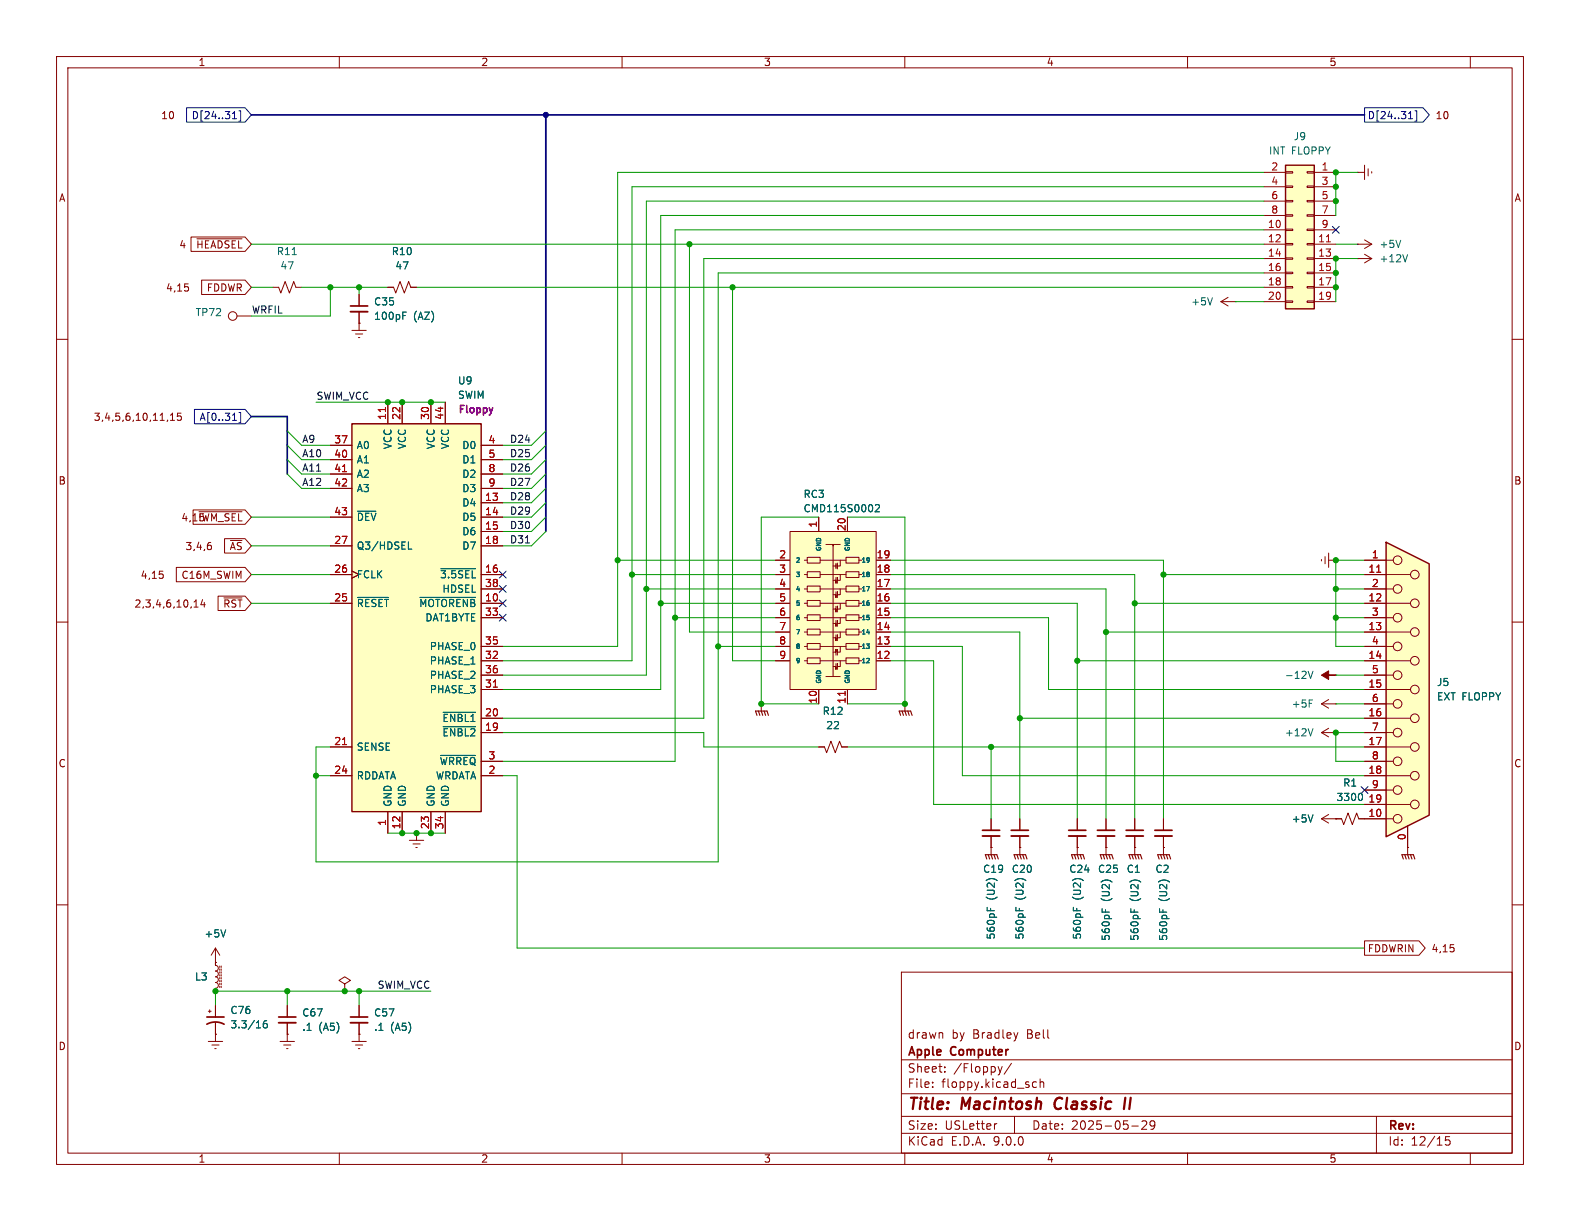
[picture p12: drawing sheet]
<svg xmlns="http://www.w3.org/2000/svg" width="279mm" height="216mm" viewBox="0 0 279 216" stroke-linecap="round" stroke-linejoin="round" font-family="sans-serif">
<g fill="none" stroke="#840000" stroke-width=".18">
<path d="M10 10h259.4v195.9h-259.4zM12 12h255.4v191.9h-255.4zM60 10v2M110 10v2M160 10v2M210 10v2M260 10v2M63.5 52.1v2M63.5 55.1v2.1M240 45.7h.1M240 43.2h.1M240 45.7h2.6"/>
<path d="M240 43.2h2.6M241.3 45l1.3 .7M241.3 42.4l1.3 .8M242.6 45.7l-1.3 .8M242.6 43.2l-1.3 .7M10 60h2M267.4 60h2M10 110h2M267.4 110h2M175.3 144.8v2M175.3 147.8v2.1M180.3 144.8v2"/>
<path d="M180.3 147.8v2.1M190.5 144.8v2M190.5 147.8v2.1M10 160h2M36.8 178.8h.5M37.1 178.6v.5M38.1 177.8v2M159.4 171.9h108v32h-108zM267.4 160h2M36.8 184.2h2.6M37.5 184.8h1.2M38 185.4h.2"/>
<path d="M38.1 182.9h.1M38.1 180.8v3.4M159.4 197.4h108M159.4 193.4h108M159.4 187.4h108M164.9 192.1v.2M164.9 191.4v.1M166.6 182.7l.1 .9M167.1 189.4v.2M167.1 188.7v.1M176.3 198.7l-.3 .1M176.5 188.6l.4 1"/>
<path d="M176.9 189.6l-.2 .3M177.2 188.6l-.3 1M178.9 188l-1.3 1.9M179.4 197.4v3M180 182.6l-.4 1M183.3 191.4l-.4-.1-.3 .3v.4l.1 .2h.6M183.9 191.4l.2-.1 .4 .1 .1 .9M183.9 190.8v1.5M200.1 199.1h1.2M201.9 198.3l.6-.1 .2 .1 .1 .3-.9 1.1h.9M204.2 198.8l-.3 .3h-.3l-.2-.3 .1-.5 .4-.1 .2 .1a.99 .99 0 0 1-.3 1.4h-.3M243.4 197.4v6.5"/>
<path d="M60 203.9v2M110 203.9v2M159.4 200.4h108M160 203.9v2M210 203.9v2M256.4 201h-.8v.7l.2-.1h.5l.1 .2v.5l-.3 .2-.5-.2M260 203.9v2"/>
</g>
<path d="M186.8 194.4a1.27 1.27 0 0 0 0 1.6M199 194.1l-.3 2M199.9 194.1l-.2 2" fill="none" stroke="#840000" stroke-width=".4"/>
<path d="M62 54.1h3M173.7 146.8h3.1M178.8 146.8h3.1M189 146.8h3M36.6 179.8h3M36.6 181.1a3.2 3.2 0 0 1 3 0" fill="none" stroke="#840000" stroke-width=".3"/>
<path d="M71.2 55.8h.5M71.2 55.2h.6M247.7 42.5l-.4 1.3M248.9 45l-.4 1.3M174.6 160.4v.6M175.2 160.6v.4M179.6 160.4v.6M180.3 160.6v.4M189.8 160.4v.6M190.4 160.6v.4M47.2 180.5h-.4a.86 .86 0 0 0 0 1.3l.4-.2 .1-.4-.3-.2h-.3l-.1 .2" fill="none" stroke="#006464" stroke-width=".18"/>
<path d="M62 55.1h3M173.7 147.8h3.1M178.8 147.8h3.1M189 147.8h3" fill="none" stroke="#840000" stroke-width=".33"/>
<path d="M139.7 94h15.2v27.9h-15.2z" fill="#ffffc2"/>
<g fill="none" stroke="#840000" stroke-width=".18">
<path d="M137.2 99.1h2.4M139.7 94h15.2v27.9h-15.2zM142.2 99.1h.5M142.7 98.6h2.3v1h-2.3zM144.8 91.4v2.5M145 99.1h4.6M146 96.3h2.6M147.3 96.5v-.2v23.3M147.8 99.6v1M148.1 99.6v1M148.6 99.1v1h-.5M149.6 98.6h2.3v1h-2.3z"/>
<path d="M149.9 91.4v2.5M151.9 99.1h.5M155 99.1h2.5M137.2 101.6h2.4M137.2 104.1h2.4M137.2 106.7h2.4M137.2 109.2h2.4M137.2 111.8h2.4M137.2 114.3h2.4M137.2 116.8h2.4M142.2 101.6h.5M142.2 104.1h.5"/>
<path d="M142.2 106.7h.5M142.2 109.2h.5M142.2 111.8h.5M142.2 114.3h.5M142.2 116.8h.5M142.7 101.1h2.3v1h-2.3zM142.7 103.6h2.3v1h-2.3zM142.7 106.2h2.3v1h-2.3zM142.7 108.7h2.3v1h-2.3zM142.7 111.3h2.3v1h-2.3zM142.7 113.8h2.3v1h-2.3zM142.7 116.3h2.3v1h-2.3z"/>
<path d="M145 101.6h4.6M145 104.1h4.6M145 106.7h4.6M145 109.2h4.6M145 111.8h4.6M145 114.3h4.6M145 116.8h4.6M146 119.6h2.6M147.3 115.3h.5v-.5v1M147.3 100.1h.5M147.8 102.1v1v-.5h-.5M147.8 104.6v1.1v-.5h-.5"/>
<path d="M147.8 107.2v1v-.5h-.5M147.8 109.7v1v-.5h-.5M147.8 112.3v1v-.5h-.5M147.8 117.3v1.1v-.5h-.5M148.6 101.6v1h-.5v-.5v1M148.6 104.1v1.1h-.5v-.6v1.1M148.6 106.7v1h-.5v-.5v1M148.6 109.2v1h-.5v-.5v1M148.6 111.8v1h-.5v-.5v1M148.6 114.3v1h-.5v-.5v1M148.6 116.8v1.1h-.5v-.6v1.1M149.6 101.1h2.3v1h-2.3z"/>
<path d="M149.6 103.6h2.3v1h-2.3zM149.6 106.2h2.3v1h-2.3zM149.6 108.7h2.3v1h-2.3zM149.6 111.3h2.3v1h-2.3zM149.6 113.8h2.3v1h-2.3zM149.6 116.3h2.3v1h-2.3zM151.9 101.6h.5M151.9 104.1h.5M151.9 106.7h.5M151.9 109.2h.5M151.9 111.8h.5M151.9 114.3h.5"/>
<path d="M151.9 116.8h.5M155 101.6h2.5M155 104.1h2.5M155 106.7h2.5M155 109.2h2.5M155 111.8h2.5M155 114.3h2.5M155 116.8h2.5M144.8 122v2.5M149.9 122v2.5"/>
</g>
<path d="M154.8 89.3l.5-.1 .2 .4-.8 .9h.8M153.2 103.7h.6l-.4 .8M153.3 111.9h.5" fill="none" stroke="#006464" stroke-width=".18"/>
<path d="M149.4 122.2v.8" fill="none" stroke="#a90000" stroke-width=".18"/>
<path d="M227.3 29.2h5.1v25.4h-5.1z" fill="#ffffc2"/>
<path d="M227.3 29.2h5.1v25.4h-5.1z" fill="none" stroke="#840000" stroke-width=".25"/>
<g fill="none" stroke="#840000" stroke-width=".18">
<path d="M223.5 30.5h3.8M223.5 33h3.8M223.5 35.6h3.8M223.5 38.1h3.8M227.3 30.4h1.3v.2h-1.3zM227.3 32.9h1.3v.2h-1.3zM227.3 35.4h1.3v.3h-1.3zM227.3 38h1.3v.2h-1.3zM231.1 30.4h1.3v.2h-1.3zM231.1 32.9h1.3v.2h-1.3zM231.1 35.4h1.3v.3h-1.3zM231.1 38h1.3v.2h-1.3z"/>
<path d="M232.4 30.5h3.8M232.4 33h3.8M232.4 35.6h3.8M232.4 38.1h3.8M215.9 53.3h2.5M215.9 53.3l1.3 .8M217.2 52.6l-1.3 .7M218.4 53.3h.1M223.5 40.6h3.8M223.5 43.2h3.8M223.5 45.7h3.8M223.5 48.3h3.8"/>
<path d="M223.5 50.8h3.8M223.5 53.3h3.8M227.3 40.5h1.3v.3h-1.3zM227.3 43.1h1.3v.2h-1.3zM227.3 45.6h1.3v.2h-1.3zM227.3 48.1h1.3v.3h-1.3zM227.3 50.7h1.3v.2h-1.3zM227.3 53.2h1.3v.3h-1.3zM231.1 40.5h1.3v.3h-1.3zM231.1 43.1h1.3v.2h-1.3zM231.1 45.6h1.3v.2h-1.3zM231.1 48.1h1.3v.3h-1.3z"/>
<path d="M231.1 50.7h1.3v.2h-1.3zM231.1 53.2h1.3v.3h-1.3zM232.4 40.6h3.8M232.4 43.2h3.8M232.4 45.7h3.8M232.4 48.3h3.8M232.4 50.8h3.8M232.4 53.3h3.8M233.7 98.9v.3M234.3 98.4v1.3M234.9 99.1h1.3M234.9 97.8v2.5"/>
<path d="M236.2 99.1h.1M236.2 119.4h.1M233.7 124.5l1.2 .7M233.7 124.5h2.5M233.7 129.5l1.2 .8M233.7 129.5h2.5M234.9 123.7l-1.2 .8M234.9 128.8l-1.2 .7M236.2 124.5h.1M236.2 129.5h.1M195.6 144.8v2M195.6 147.8v2.1"/>
<path d="M200.7 149.9h.1M200.7 144.8v2M200.7 147.8v3.3M205.7 149.9h.1M205.7 144.8v2M205.7 147.8v3.3M233.7 144.8h3.5l.4 1 .8-2 .7 2 .8-2 .4 1h1M233.7 144.8l1.2 .7M234.9 144l-1.2 .8M236.2 144.8h.1M248.9 149.9h.1M248.9 149.9v1.2"/>
</g>
<path d="M234.6 42.8h.7" fill="none" stroke="#a90000" stroke-width=".18"/>
<path d="M214.4 52.6l-.4 1.3M231.3 118.7l.5 1.3 .4-1.3M231.5 123.8h.6M232.2 128.8l-.4 1.3M232.2 144.1l-.4 1.3M240.6 140.3a.79 .79 0 0 1 0 1.2M194.9 160.7v.6M195.5 160.9v.4M200 160.7v.6M200.6 160.9v.4M205 160.7v.6M205.7 160.9v.4" fill="none" stroke="#006464" stroke-width=".18"/>
<path d="M233.7 119.4l1.2-.8v.8h1.3h-1.3v.7z" fill="#840000" stroke="#840000" stroke-width=".18"/>
<path d="M199.9 151.9l-.3-.8h2.1l.2 .8M200.2 151.1l.2 .8M200.7 151.1l.2 .8M201.2 151.1l.2 .8M205 151.9l-.3-.8h2.1l.2 .8M205.2 151.1l.3 .8M205.7 151.1l.3 .8M206.2 151.1l.3 .8M248.2 151.9l-.3-.8h2l.3 .8M248.4 151.1l.3 .8M248.9 151.1l.3 .8M249.4 151.1l.3 .8" fill="none" stroke="#840000" stroke-width=".2"/>
<path d="M194.1 146.8h3M199.1 146.8h3.1M204.2 146.8h3.1" fill="none" stroke="#840000" stroke-width=".3"/>
<path d="M194.1 147.8h3M199.1 147.8h3.1M204.2 147.8h3.1" fill="none" stroke="#840000" stroke-width=".33"/>
<path d="M245.1 95.9l7.6 3.8v44.4l-7.6 3.9z" fill="#ffffc2"/>
<path d="M245.1 95.9l7.6 3.8v44.4l-7.6 3.9z" fill="none" stroke="#840000" stroke-width=".25"/>
<g fill="none" stroke="#840000" stroke-width=".18">
<path d="M241.3 99.1h5.1M241.3 101.6h8.1M241.3 104.1h5.1M241.3 106.7h8.1M241.3 109.2h5.1M241.3 111.8h8.1M241.3 114.3h5.1M241.3 116.8h8.1M241.3 119.4h5.1M241.3 121.9h8.1M241.3 124.5h5.1M241.3 127h8.1"/>
<path d="M241.3 129.5h5.1M241.3 132.1h8.1M241.3 134.6h5.1M241.3 137.2h8.1M241.3 139.7h5.1M175.3 149.9h.1M175.3 149.9v1.2M180.3 149.9h.1M180.3 149.9v1.2M190.5 149.9h.1M190.5 149.9v1.2M195.6 149.9h.1"/>
<path d="M195.6 149.9v1.2M241.3 142.2h8.1M241.3 144.8h5.1M248.9 146.1v3.8"/>
<circle cx="247.1" cy="99.1" r=".76"/>
<circle cx="247.1" cy="104.1" r=".76"/>
<circle cx="247.1" cy="109.2" r=".76"/>
<circle cx="247.1" cy="114.3" r=".76"/>
<circle cx="247.1" cy="119.4" r=".76"/>
<circle cx="250.2" cy="101.6" r=".76"/>
<circle cx="250.2" cy="116.8" r=".76"/>
<circle cx="250.2" cy="106.7" r=".76"/>
<circle cx="250.2" cy="111.8" r=".76"/>
<circle cx="247.1" cy="139.7" r=".76"/>
<circle cx="247.1" cy="129.5" r=".76"/>
<circle cx="247.1" cy="134.6" r=".76"/>
<circle cx="247.1" cy="124.5" r=".76"/>
<circle cx="250.2" cy="127" r=".76"/>
<circle cx="250.2" cy="137.2" r=".76"/>
<circle cx="250.2" cy="121.9" r=".76"/>
<circle cx="250.2" cy="132.1" r=".76"/>
<circle cx="247.1" cy="144.8" r=".76"/>
<circle cx="250.2" cy="142.2" r=".76"/>
</g>
<path d="M243.4 101.2h.8" fill="none" stroke="#a90000" stroke-width=".18"/>
<g fill="none" stroke="#840000" stroke-width=".2">
<path d="M174.5 151.9l-.3-.8h2.1l.2 .8M174.8 151.1l.2 .8M175.3 151.1l.2 .8M175.8 151.1l.2 .8M179.6 151.9l-.3-.8h2.1l.2 .8M179.8 151.1l.3 .8M180.3 151.1l.3 .8M180.8 151.1l.3 .8M189.7 151.9l-.2-.8h2l.3 .8M190 151.1l.2 .8M190.5 151.1l.3 .8M191 151.1l.3 .8"/>
<path d="M194.8 151.9l-.2-.8h2l.2 .8M195.1 151.1l.2 .8M195.6 151.1l.2 .8M196.1 151.1l.2 .8"/>
</g>
<path d="M62.2 74.9h22.9v68.6h-22.9z" fill="#ffffc2"/>
<path d="M62.2 74.9h22.9v68.6h-22.9z" fill="none" stroke="#840000" stroke-width=".25"/>
<g fill="none" stroke="#840000" stroke-width=".18">
<path d="M240 30.5h.1M240 30.5h1.3M241.3 29.2v2.6M241.9 29.8v1.3M242.6 30.4v.2M32.7 50.2h.6M33.2 50.7l.1 .2-.1 .5M33.8 41.9h9.5l1.1 1.3-1.1 1.3h-9.5zM34.8 42.2h8M35.7 49.5h7.6l1.1 1.3-1.1 1.3h-7.6zM41.9 55.9h2.5M48.3 50.8h1l.4 1 .7-2 .8 2 .7-2 .4 1h1"/>
<path d="M62.2 58.4h2.6M62.9 59.1h1.2M63.4 59.7h.2M63.5 57.2h.1M63.5 52.1v2M63.5 55.1v3.3M68.6 50.8h1l.4 1 .7-2 .8 2 .8-2 .3 1h1.1M30.1 74.3h.8M30.1 73.4l.4-.3v1.2M32 73.1h-.6l-.1 .6 .2-.2 .5 .1 .1 .2-.1 .4-.2 .1-.5-.1M58.4 78.7h3.8M68.6 71.1v3.8"/>
<path d="M71.1 71.1v3.8M76.2 71.1v3.8M78.7 71.1v3.8M85.1 78.7h3.8M34.1 90.2h9.2l1.1 1.2-1.1 1.3h-9.2zM35.2 90.5h7.6M37 95.9h.3M37.2 96.4l.2 .2v.3l-.2 .3M39.7 95.2h3.6l1.1 1.3-1.1 1.3h-3.6zM58.4 81.3h3.8M58.4 83.8h3.8M58.4 86.4h3.8"/>
<path d="M58.4 91.4h3.8M58.4 96.5h3.8M85.1 81.3h3.8M85.1 83.8h3.8M85.1 86.4h3.8M85.1 91.4h3.8M85.1 96.5h3.8M85.1 88.9h3.8M85.1 94h3.8M137.2 99.1h2.4M144.8 91.4v2.5M149.9 91.4v2.5"/>
<path d="M155 99.1h2.5M241.3 99.1h3.8M28.2 101h.6M28.7 101.5l.2 .2-.2 .5M31.2 100.3h12.1l1.1 1.3-1.1 1.3h-12.1zM34.3 107.4h.7M34.6 106.3l.1-.2v1.3M35.8 106l-.3 .9h.8M36.1 106.5v.9M38.6 105.4h4.7l1.1 1.3-1.1 1.3h-4.7zM39.6 105.7h3.2M58.4 101.6h3.8"/>
<path d="M58.4 106.7h3.8M62.2 101l1.3 .6-1.3 .6M85.1 101.6h3.8M85.1 106.7h3.8M85.1 104.1h3.8M85.1 109.2h3.8M85.1 114.3h3.8M85.1 116.8h3.8M85.1 119.4h3.8M137.2 101.6h2.4M137.2 106.7h2.4M137.2 104.1h2.4"/>
<path d="M137.2 109.2h2.4M137.2 114.3h2.4M137.2 116.8h2.4M137.2 111.8h2.4M155 101.6h2.5M155 106.7h2.5M155 104.1h2.5M155 109.2h2.5M155 114.3h2.5M155 116.8h2.5M155 111.8h2.5M241.3 101.6h3.8"/>
<path d="M241.3 106.7h3.8M241.3 104.1h3.8M241.3 109.2h3.8M241.3 114.3h3.8M241.3 116.8h3.8M241.3 119.4h3.8M241.3 111.8h3.8M58.4 132.1h3.8M58.4 137.2h3.8M85.1 137.2h3.8M85.1 121.9h3.8M85.1 127h3.8"/>
<path d="M85.1 129.5h3.8M85.1 134.6h3.8M134.6 124.5h.1M134.6 124.5v1.2M144.8 132.1h1l.4 1 .7-2 .8 2 .8-2 .3 1h1.1M144.8 122v2.5M149.9 122v2.5M160 124.5h.1M160 124.5v1.2M241.3 132.1h3.8M241.3 137.2h3.8M241.3 121.9h3.8"/>
<path d="M241.3 127h3.8M241.3 129.5h3.8M241.3 134.6h3.8M241.3 124.5h3.8M241.3 139.7h3.8M68.6 143.5v3.8M71.1 143.5v3.8M72.4 148.6h2.5M73 149.2h1.3M73.5 149.9h.3M73.7 147.3h.1M73.7 147.3v1.3"/>
<path d="M76.2 143.5v3.8M78.7 143.5v3.8M175.3 149.9h.1M175.3 144.8v2M175.3 147.8v2.1M180.3 149.9h.1M180.3 144.8v2M180.3 147.8v2.1M190.5 149.9h.1M190.5 144.8v2M190.5 147.8v2.1M195.6 149.9h.1"/>
<path d="M195.6 144.8v2M195.6 147.8v2.1M200.7 149.9h.1M200.7 144.8v2M200.7 147.8v2.1M205.7 149.9h.1M205.7 144.8v2M205.7 147.8v2.1M236.2 144.8h.1M236.2 144.8h1M240.3 144.8h4.8M241.3 142.2h3.8"/>
<path d="M248.9 149.9h.1M248.9 146.1v3.8M38.1 167.6v3.1l.4 .1 .1 .4-.1 .4-.4 .1 .4 .1 .1 .4-.1 .4-.4 .1 .4 .2 .1 .5-.2 .2-.3 .1 .4 .2 .1 .3-.1 .4-.4 .2v.5M38.1 170.2h.1M38.1 177.8v2M38.1 167.6l-.8 1.3M38.1 167.6l.8 1.3M38.9 170.8v.3M38.9 171.3v.3M38.9 171.8v.3M38.9 172.3v.3M38.9 172.8v.3"/>
<path d="M38.9 173.4v.2M38.9 173.9v.2M38.9 174.4v.2M39.1 170.8v.3M39.1 171.3v.3M39.1 171.8v.3M39.1 172.3v.3M39.1 172.8v.3M39.1 173.4v.2M39.1 173.9v.2M39.1 174.4v.2M50.8 177.8v2"/>
<path d="M61 174l1-.6-1-.7-1.1 .7 1.1 .6v1.3M61 175.3h.1M63.5 177.8v2M241.3 166.4h9.6l1.1 1.2-1.1 1.3h-9.6zM256.5 167h.6M257 167.6l.1 .2-.1 .4M38.1 182.9h.1M38.1 180.8v2.1M49.5 184.2h2.6M50.2 184.8h1.2M50.7 185.4h.2M50.8 182.9h.1"/>
<path d="M50.8 180.8v3.4M62.2 184.2h2.6M62.9 184.8h1.2M63.4 185.4h.2M63.5 182.9h.1M63.5 180.8v3.4"/>
<circle cx="41.1" cy="55.9" r=".76"/>
</g>
<path d="M68.2 72.1v.7M60.6 83.4h.7M243.4 101.2h.8M60.6 131.7h.7M87.2 121.5h.8M149.4 122.2v.8" fill="none" stroke="#a90000" stroke-width=".18"/>
<g fill="none" stroke="#006464" stroke-width=".18">
<path d="M51.7 45h.7M71.2 55.8h.5M71.2 55.2h.6M63.2 90.4h3.3M72.2 97.1h.6M154.8 89.3l.5-.1 .2 .4-.8 .9h.8M63.2 105.6h5.5M74.3 105.6h9.8M77.9 100.6h6.2M153.2 103.7h.6l-.4 .8M153.3 111.9h.5M77.9 133.6h6.2"/>
<path d="M78.4 126h5.7M78.4 128.5h5.7M232.2 144.1l-.4 1.3M240.6 140.3a.79 .79 0 0 1 0 1.2M39.9 164.4l-.4 1.3M174.6 160.4v.6M175.2 160.6v.4M179.6 160.4v.6M180.3 160.6v.4M189.8 160.4v.6M190.4 160.6v.4M194.9 160.7v.6"/>
<path d="M195.5 160.9v.4M200 160.7v.6M200.6 160.9v.4M205 160.7v.6M205.7 160.9v.4M47.2 180.5h-.4a.86 .86 0 0 0 0 1.3l.4-.2 .1-.4-.3-.2h-.3l-.1 .2"/>
</g>
<path d="M133.9 126.5l-.3-.8h2l.3 .8M134.1 125.7l.3 .8M134.6 125.7l.3 .8M135.1 125.7l.3 .8M159.3 126.5l-.3-.8h2l.3 .8M159.5 125.7l.3 .8M160 125.7l.3 .8M160.5 125.7l.3 .8" fill="none" stroke="#840000" stroke-width=".2"/>
<path d="M49.3 179.8h3M62 179.8h3" fill="none" stroke="#840000" stroke-width=".3"/>
<path d="M49.3 180.8h3M62 180.8h3" fill="none" stroke="#840000" stroke-width=".33"/>
<g fill="none" stroke="#000084" stroke-width=".18">
<path d="M33 19h10.3l1.1 1.3-1.1 1.3h-10.3zM42.3 19.6h.3v1.8h-.3M241.3 19h10.3l1.2 1.3-1.2 1.3h-10.3zM250.2 19.6h.3v1.8h-.3M41.1 21h.7M249.1 21h.7M235.6 40l1.2 1.2M236.8 40l-1.2 1.2M34.4 72.4h8.9l1.1 1.3-1.1 1.2h-8.9zM41.1 74.3h.7M42.3 72.9h.3v1.9h-.3M88.3 108.6l1.2 1.2"/>
<path d="M88.3 103.5l1.2 1.2M88.3 106.1l1.2 1.2M88.3 101l1.2 1.2M89.5 108.6l-1.2 1.2M89.5 103.5l-1.2 1.2M89.5 106.1l-1.2 1.2M89.5 101l-1.2 1.2M240.7 139.1l1.2 1.2M241.9 139.1l-1.2 1.2"/>
</g>
<path d="M92.9 96h.7" fill="none" stroke="#0f0f0f" stroke-width=".18"/>
<path d="M44.4 20.3h196.9M96.5 20.3v73.7M44.4 73.7h6.4v10.1" fill="none" stroke="#000084" stroke-width=".3"/>
<g fill="none" stroke="#009600" stroke-width=".18">
<path d="M223.5 38.1h-106.7v83.8h-27.9M223.5 30.5h-114.3v83.8h-20.3M223.5 33h-111.7v83.8h-22.9M223.5 35.6h-109.2v83.8h-25.4M240 30.5h-3.8v7.6M44.4 50.8h3.9M44.4 43.2h179.1M53.3 50.8h15.3M58.4 50.8v5.1h-14M63.5 50.8v1.3M73.7 50.8h149.8M121.9 43.2v68.6h15.3"/>
<path d="M129.5 50.8v66h7.7M218.4 53.3h5.1M223.5 45.7h-99v81.3h-35.6M223.5 48.3h-96.5v104.1h-71.1v-20.3h2.5M223.5 40.6h-104.1v94h-30.5M236.2 43.2h3.8M240 45.7h-3.8v7.6M50.8 76.2l2.5 2.5h5.1M50.8 78.7l2.5 2.6h5.1M55.9 71.1h22.8M96.5 76.2l-2.5 2.5h-5.1M96.5 78.7l-2.5 2.6h-5.1"/>
<path d="M44.4 91.4h14M44.4 96.5h14M50.8 83.8l2.5 2.6h5.1M50.8 81.3l2.5 2.5h5.1M96.5 83.8l-2.5 2.6h-5.1M96.5 88.9l-2.5 2.5h-5.1M96.5 91.4l-2.5 2.6h-5.1M96.5 94l-2.5 2.5h-5.1M96.5 81.3l-2.5 2.5h-5.1M96.5 86.4l-2.5 2.5h-5.1M109.2 99.1h28M144.8 91.4h-10.2v33.1h10.2"/>
<path d="M149.9 91.4h10.1v33.1h-10.1M157.5 99.1h48.2v45.7M241.3 99.1h-5.1v15.2h5.1M44.4 106.7h14M44.4 101.6h14M111.8 101.6h25.4M114.3 104.1h22.9M116.8 106.7h20.4M119.4 109.2h17.8M127 114.3h10.2M157.5 109.2h27.9v12.7h55.9M157.5 114.3h12.7v22.9h71.1"/>
<path d="M157.5 104.1h38.1v40.7M157.5 106.7h33v38.1M157.5 116.8h7.6v25.4h76.2M157.5 111.8h22.8v33M157.5 101.6h43.2v43.2M190.5 116.8h50.8M195.6 111.8h45.7M200.7 106.7h40.6M205.7 101.6h35.6M236.2 119.4h5.1M236.2 104.1h5.1M236.2 109.2h5.1"/>
<path d="M55.9 137.2h2.5M88.9 137.2h2.5v30.4h149.9M88.9 129.5h35.6v2.6h20.3M149.9 132.1h91.4M175.3 132.1v12.7M180.3 127h61M236.2 124.5h5.1M241.3 129.5h-5.1v5.1h5.1M68.6 147.3h10.1M50.8 175.3v2.5M63.5 175.3v2.5M76.2 175.3h-38.1v2.5"/>
</g>
<g fill="#009600" stroke="#009600" stroke-width=".18">
<circle cx="111.8" cy="101.6" r=".46"/>
<circle cx="116.8" cy="106.7" r=".46"/>
<circle cx="114.3" cy="104.1" r=".46"/>
<circle cx="109.2" cy="99.1" r=".46"/>
<circle cx="73.7" cy="147.3" r=".46"/>
<circle cx="127" cy="114.3" r=".46"/>
<circle cx="55.9" cy="137.2" r=".46"/>
<circle cx="71.1" cy="147.3" r=".46"/>
<circle cx="38.1" cy="175.3" r=".46"/>
<circle cx="50.8" cy="175.3" r=".46"/>
<circle cx="61" cy="175.3" r=".46"/>
<circle cx="76.2" cy="147.3" r=".46"/>
<circle cx="63.5" cy="175.3" r=".46"/>
<circle cx="63.5" cy="50.8" r=".46"/>
<circle cx="121.9" cy="43.2" r=".46"/>
<circle cx="76.2" cy="71.1" r=".46"/>
<circle cx="129.5" cy="50.8" r=".46"/>
<circle cx="58.4" cy="50.8" r=".46"/>
<circle cx="68.6" cy="71.1" r=".46"/>
<circle cx="71.1" cy="71.1" r=".46"/>
<circle cx="134.6" cy="124.5" r=".46"/>
<circle cx="190.5" cy="116.8" r=".46"/>
<circle cx="175.3" cy="132.1" r=".46"/>
<circle cx="180.3" cy="127" r=".46"/>
<circle cx="160" cy="124.5" r=".46"/>
<circle cx="195.6" cy="111.8" r=".46"/>
<circle cx="205.7" cy="101.6" r=".46"/>
<circle cx="236.2" cy="129.5" r=".46"/>
<circle cx="236.2" cy="99.1" r=".46"/>
<circle cx="236.2" cy="45.7" r=".46"/>
<circle cx="236.2" cy="50.8" r=".46"/>
<circle cx="236.2" cy="48.3" r=".46"/>
<circle cx="119.4" cy="109.2" r=".46"/>
<circle cx="236.2" cy="104.1" r=".46"/>
<circle cx="236.2" cy="109.2" r=".46"/>
<circle cx="236.2" cy="35.6" r=".46"/>
<circle cx="236.2" cy="30.5" r=".46"/>
<circle cx="236.2" cy="33" r=".46"/>
<circle cx="200.7" cy="106.7" r=".46"/>
</g>
<circle cx="96.5" cy="20.3" r=".46" fill="#000084" stroke="#000084" stroke-width=".18"/>
<g font-size="2.8" fill="#840000">
<text x="160.4" y="196.8">Title:</text>
<text x="170.1" y="196.8">Macintosh</text>
<text x="187.3" y="196.8">Classic</text>
</g>
<g font-size="2.1" fill="#840000">
<text x="160.4" y="183.9">drawn</text>
<text x="168.3" y="183.9">by</text>
<text x="172.1" y="183.9">Bradley</text>
<text x="181.7" y="183.9">Bell</text>
<text x="160.4" y="189.9">Sheet:</text>
<text x="160.4" y="187.1">Apple</text>
<text x="168.2" y="187.1">Computer</text>
<text x="168.6" y="189.9">/Floppy/</text>
<text x="160.4" y="192.6">File:</text>
<text x="166.5" y="192.6">floppy.kicad_sch</text>
<text x="160.4" y="202.8">KiCad</text>
<text x="160.4" y="200">Size:</text>
<text x="167.1" y="200">USLetter</text>
<text x="168.1" y="202.8">E.D.A.</text>
<text x="175.7" y="202.8">9.0.0</text>
<text x="182.4" y="200">Date:</text>
<text x="189.4" y="200">2025-05-29</text>
<text x="245.4" y="200.2">Rev:</text>
<text x="245.4" y="202.8">Id:</text>
<text x="249.5" y="202.8">12/15</text>
</g>
<g font-size="1.8" fill="#840000">
<text x="35" y="11.9">1</text>
<text x="85" y="11.9">2</text>
<text x="135" y="11.9">3</text>
<text x="185" y="11.9">4</text>
<text x="235" y="11.9">5</text>
<text x="28.4" y="21.3">10</text>
<text x="253.8" y="21.3">10</text>
<text x="10.3" y="35.9">A</text>
<text x="267.7" y="35.9">A</text>
<text x="31.6" y="44.1">4</text>
<text x="34.6" y="44.1">~{HEADSEL}</text>
<text x="29.2" y="51.8">4,15</text>
<text x="36.5" y="51.8">FDDWR</text>
<text x="16.5" y="74.6">3,4,5,6,10,11,15</text>
<text x="10.3" y="85.9">B</text>
<text x="267.7" y="85.9">B</text>
<text x="32" y="92.4">4,15~{IWM_SEL}</text>
<text x="32.7" y="97.5">3,4,6</text>
<text x="40.5" y="97.5">~{AS}</text>
<text x="23.7" y="107.6">2,3,4,6,10,14</text>
<text x="24.8" y="102.6">4,15</text>
<text x="32" y="102.6">C16M_SWIM</text>
<text x="39.4" y="107.6">~{RST}</text>
<text x="10.3" y="135.9">C</text>
<text x="267.7" y="135.9">C</text>
<text x="241.8" y="168.6">FDDWRIN</text>
<text x="253" y="168.6">4,15</text>
<text x="10.3" y="185.9">D</text>
<text x="267.7" y="185.9">D</text>
<text x="35" y="205.8">1</text>
<text x="85" y="205.8">2</text>
<text x="135" y="205.8">3</text>
<text x="185" y="205.8">4</text>
<text x="235" y="205.8">5</text>
</g>
<g font-size="1.8" fill="#000084">
<text x="33.8" y="21.3">D[24..31]</text>
<text x="241.8" y="21.3">D[24..31]</text>
<text x="35.2" y="74.6">A[0..31]</text>
</g>
<g font-size="1.8" fill="#006464">
<text x="224.3" y="27.5">INT FLOPPY</text>
<text x="228.7" y="25">J9</text>
<text x="48.9" y="45.3">R11</text>
<text x="49.5" y="47.9">47</text>
<text x="69.2" y="45.3">R10</text>
<text x="69.8" y="47.9">47</text>
<text x="243.8" y="44">+5V</text>
<text x="243.8" y="46.6">+12V</text>
<text x="34.5" y="56.1">TP72</text>
<text x="66" y="54.2">C35</text>
<text x="66" y="56.7">100pF</text>
<text x="73.1" y="56.7">(AZ)</text>
<text x="210.5" y="54.2">+5V</text>
<text x="80.9" y="70.7">SWIM</text>
<text x="80.9" y="68.2">U9</text>
<text x="63" y="79.6">A0</text>
<text x="63" y="82.1">A1</text>
<text x="69.4" y="79.5" transform="rotate(-90 69.4 79.5)">VCC</text>
<text x="72" y="79.5" transform="rotate(-90 72 79.5)">VCC</text>
<text x="77.1" y="79.5" transform="rotate(-90 77.1 79.5)">VCC</text>
<text x="79.6" y="79.5" transform="rotate(-90 79.6 79.5)">VCC</text>
<text x="81.6" y="79.6">D0</text>
<text x="81.6" y="82.1">D1</text>
<text x="63" y="84.7">A2</text>
<text x="63" y="87.2">A3</text>
<text x="81.6" y="84.7">D2</text>
<text x="81.6" y="87.2">D3</text>
<text x="81.6" y="89.8">D4</text>
<text x="142" y="88.2">RC3</text>
<text x="63" y="92.3">~{DEV}</text>
<text x="81.6" y="92.3">D5</text>
<text x="81.6" y="94.8">D6</text>
<text x="142" y="90.8">CMD115S0002</text>
<text x="63" y="97.4">Q3/HDSEL</text>
<text x="81.6" y="97.4">D7</text>
<text x="63" y="102.5">FCLK</text>
<text x="63" y="107.5">~{RESET}</text>
<text x="74" y="107.5">~{MOTORENB}</text>
<text x="77.7" y="102.5">~{3.5SEL}</text>
<text x="78.1" y="105">HDSEL</text>
<text x="75.1" y="110.1">DAT1BYTE</text>
<text x="75.9" y="115.2">PHASE_0</text>
<text x="75.9" y="117.7">PHASE_1</text>
<text x="75.9" y="120.2">PHASE_2</text>
<text x="75.9" y="122.8">PHASE_3</text>
<text x="227.1" y="120.2">-12V</text>
<text x="228.3" y="125.3">+5F</text>
<text x="254" y="121.5">J5</text>
<text x="254" y="124.1">EXT FLOPPY</text>
<text x="78.1" y="127.9">~{ENBL1}</text>
<text x="78.1" y="130.4">~{ENBL2}</text>
<text x="145.4" y="126.6">R12</text>
<text x="146" y="129.1">22</text>
<text x="227.1" y="130.4">+12V</text>
<text x="63" y="132.9">SENSE</text>
<text x="77.7" y="135.5">~{WRREQ}</text>
<text x="63" y="138">RDDATA</text>
<text x="69.4" y="142.7" transform="rotate(-90 69.4 142.7)">GND</text>
<text x="72" y="142.7" transform="rotate(-90 72 142.7)">GND</text>
<text x="77" y="138">WRDATA</text>
<text x="77.1" y="142.7" transform="rotate(-90 77.1 142.7)">GND</text>
<text x="79.6" y="142.7" transform="rotate(-90 79.6 142.7)">GND</text>
<text x="236.2" y="141.8">3300</text>
<text x="237.4" y="139.3">R1</text>
<text x="228.3" y="145.6">+5V</text>
<text x="173.7" y="154.5">C19</text>
<text x="178.8" y="154.5">C20</text>
<text x="189" y="154.5">C24</text>
<text x="194.1" y="154.5">C25</text>
<text x="199.1" y="154.5">C1</text>
<text x="204.2" y="154.5">C2</text>
<text x="176.1" y="159.2" transform="rotate(-90 176.1 159.2)">(U2)</text>
<text x="181.2" y="159.2" transform="rotate(-90 181.2 159.2)">(U2)</text>
<text x="191.4" y="159.2" transform="rotate(-90 191.4 159.2)">(U2)</text>
<text x="196.4" y="159.4" transform="rotate(-90 196.4 159.4)">(U2)</text>
<text x="201.5" y="159.4" transform="rotate(-90 201.5 159.4)">(U2)</text>
<text x="206.6" y="159.4" transform="rotate(-90 206.6 159.4)">(U2)</text>
<text x="36.1" y="166">+5V</text>
<text x="176.1" y="166.2" transform="rotate(-90 176.1 166.2)">560pF</text>
<text x="181.2" y="166.2" transform="rotate(-90 181.2 166.2)">560pF</text>
<text x="191.4" y="166.2" transform="rotate(-90 191.4 166.2)">560pF</text>
<text x="196.4" y="166.5" transform="rotate(-90 196.4 166.5)">560pF</text>
<text x="201.5" y="166.5" transform="rotate(-90 201.5 166.5)">560pF</text>
<text x="206.6" y="166.5" transform="rotate(-90 206.6 166.5)">560pF</text>
<text x="34.4" y="173.6">L3</text>
<text x="40.6" y="179.5">C76</text>
<text x="53.3" y="179.9">C67</text>
<text x="66" y="179.9">C57</text>
<text x="40.6" y="182">3.3/16</text>
<text x="53.3" y="182.5">.1</text>
<text x="56.3" y="182.5">(A5)</text>
<text x="66" y="182.5">.1</text>
<text x="69" y="182.5">(A5)</text>
</g>
<g font-size="1.8" fill="#a90000">
<text x="224.7" y="30.2">2</text>
<text x="224.7" y="32.8">4</text>
<text x="224.7" y="35.3">6</text>
<text x="233.6" y="30.2">1</text>
<text x="233.6" y="32.8">3</text>
<text x="233.6" y="35.3">5</text>
<text x="224.1" y="40.4">10</text>
<text x="224.7" y="37.8">8</text>
<text x="233.6" y="37.8">7</text>
<text x="233.6" y="40.4">9</text>
<text x="224.1" y="42.9">12</text>
<text x="224.1" y="45.5">14</text>
<text x="233" y="42.9">11</text>
<text x="233" y="45.5">13</text>
<text x="224.1" y="48">16</text>
<text x="224.1" y="50.5">18</text>
<text x="224.1" y="53.1">20</text>
<text x="233" y="48">15</text>
<text x="233" y="50.5">17</text>
<text x="233" y="53.1">19</text>
<text x="68.3" y="74.3" transform="rotate(-90 68.3 74.3)">11</text>
<text x="70.9" y="74.3" transform="rotate(-90 70.9 74.3)">22</text>
<text x="75.9" y="74.3" transform="rotate(-90 75.9 74.3)">30</text>
<text x="78.5" y="74.3" transform="rotate(-90 78.5 74.3)">44</text>
<text x="59" y="78.5">37</text>
<text x="59" y="81">40</text>
<text x="59" y="83.6">41</text>
<text x="86.3" y="78.5">4</text>
<text x="86.3" y="81">5</text>
<text x="86.3" y="83.6">8</text>
<text x="59" y="86.1">42</text>
<text x="85.7" y="88.6">13</text>
<text x="86.3" y="86.1">9</text>
<text x="59" y="91.2">43</text>
<text x="85.7" y="91.2">14</text>
<text x="85.7" y="93.7">15</text>
<text x="144.5" y="93.4" transform="rotate(-90 144.5 93.4)">1</text>
<text x="149.6" y="94" transform="rotate(-90 149.6 94)">20</text>
<text x="59" y="96.3">27</text>
<text x="59" y="101.3">26</text>
<text x="85.7" y="96.3">18</text>
<text x="85.7" y="101.3">16</text>
<text x="137.7" y="98.8">2</text>
<text x="137.7" y="101.3">3</text>
<text x="154.9" y="98.8">19</text>
<text x="154.9" y="101.3">18</text>
<text x="241.9" y="101.3">11</text>
<text x="242.5" y="98.8">1</text>
<text x="59" y="106.4">25</text>
<text x="85.7" y="103.9">38</text>
<text x="85.7" y="106.4">10</text>
<text x="137.7" y="103.9">4</text>
<text x="137.7" y="106.4">5</text>
<text x="154.9" y="103.9">17</text>
<text x="154.9" y="106.4">16</text>
<text x="241.9" y="106.4">12</text>
<text x="242.5" y="103.9">2</text>
<text x="85.7" y="109">33</text>
<text x="137.7" y="109">6</text>
<text x="137.7" y="111.5">7</text>
<text x="154.9" y="109">15</text>
<text x="154.9" y="111.5">14</text>
<text x="241.9" y="111.5">13</text>
<text x="242.5" y="109">3</text>
<text x="85.7" y="114">35</text>
<text x="85.7" y="116.6">32</text>
<text x="85.7" y="119.1">36</text>
<text x="137.7" y="114">8</text>
<text x="137.7" y="116.6">9</text>
<text x="154.9" y="114">13</text>
<text x="154.9" y="116.6">12</text>
<text x="241.9" y="116.6">14</text>
<text x="242.5" y="114">4</text>
<text x="242.5" y="119.1">5</text>
<text x="85.7" y="121.7">31</text>
<text x="144.5" y="124.5" transform="rotate(-90 144.5 124.5)">10</text>
<text x="149.6" y="124.5" transform="rotate(-90 149.6 124.5)">11</text>
<text x="241.9" y="121.7">15</text>
<text x="242.5" y="124.2">6</text>
<text x="59" y="131.8">21</text>
<text x="85.7" y="126.7">20</text>
<text x="85.7" y="129.3">19</text>
<text x="241.9" y="126.7">16</text>
<text x="241.9" y="131.8">17</text>
<text x="242.5" y="129.3">7</text>
<text x="59" y="136.9">24</text>
<text x="86.3" y="134.4">3</text>
<text x="86.3" y="136.9">2</text>
<text x="241.9" y="136.9">18</text>
<text x="242.5" y="134.4">8</text>
<text x="241.9" y="142">19</text>
<text x="242.5" y="139.4">9</text>
<text x="68.3" y="146.1" transform="rotate(-90 68.3 146.1)">1</text>
<text x="70.9" y="146.7" transform="rotate(-90 70.9 146.7)">12</text>
<text x="75.9" y="146.7" transform="rotate(-90 75.9 146.7)">23</text>
<text x="78.5" y="146.7" transform="rotate(-90 78.5 146.7)">34</text>
<text x="241.9" y="144.5">10</text>
<text x="248.7" y="148.7" transform="rotate(-90 248.7 148.7)">0</text>
</g>
<g font-size="1.8" fill="#0f0f0f">
<text x="44.4" y="55.5">WRFIL</text>
<text x="55.9" y="70.8">SWIM_VCC</text>
<text x="53.3" y="78.4">A9</text>
<text x="53.3" y="80.9">A10</text>
<text x="53.3" y="83.5">A11</text>
<text x="90.1" y="78.4">D24</text>
<text x="90.1" y="80.9">D25</text>
<text x="90.1" y="83.5">D26</text>
<text x="53.3" y="86">A12</text>
<text x="90.1" y="86">D27</text>
<text x="90.1" y="88.6">D28</text>
<text x="90.1" y="93.6">D30</text>
<text x="90.1" y="91.1">D29</text>
<text x="90.1" y="96.2">D31</text>
<text x="66.7" y="174.9">SWIM_VCC</text>
</g>
<text font-size="1.8" fill="#840084" x="80.9" y="73.4">Floppy</text>
<g font-size="1.1" fill="#006464">
<text x="140.7" y="99.7">2</text>
<text x="145.4" y="97.6" transform="rotate(-90 145.4 97.6)">GND</text>
<text x="150.5" y="97.6" transform="rotate(-90 150.5 97.6)">GND</text>
<text x="152.2" y="99.7">19</text>
<text x="140.7" y="102.2">3</text>
<text x="140.7" y="104.8">4</text>
<text x="140.7" y="107.3">5</text>
<text x="152.2" y="102.2">18</text>
<text x="152.2" y="104.8">17</text>
<text x="152.2" y="107.3">16</text>
<text x="140.7" y="109.8">6</text>
<text x="140.7" y="112.4">7</text>
<text x="152.2" y="109.8">15</text>
<text x="152.2" y="112.4">14</text>
<text x="140.7" y="114.9">8</text>
<text x="140.7" y="117.5">9</text>
<text x="152.2" y="114.9">13</text>
<text x="152.2" y="117.5">12</text>
<text x="145.4" y="121" transform="rotate(-90 145.4 121)">GND</text>
<text x="150.5" y="121" transform="rotate(-90 150.5 121)">GND</text>
</g>
</svg>
